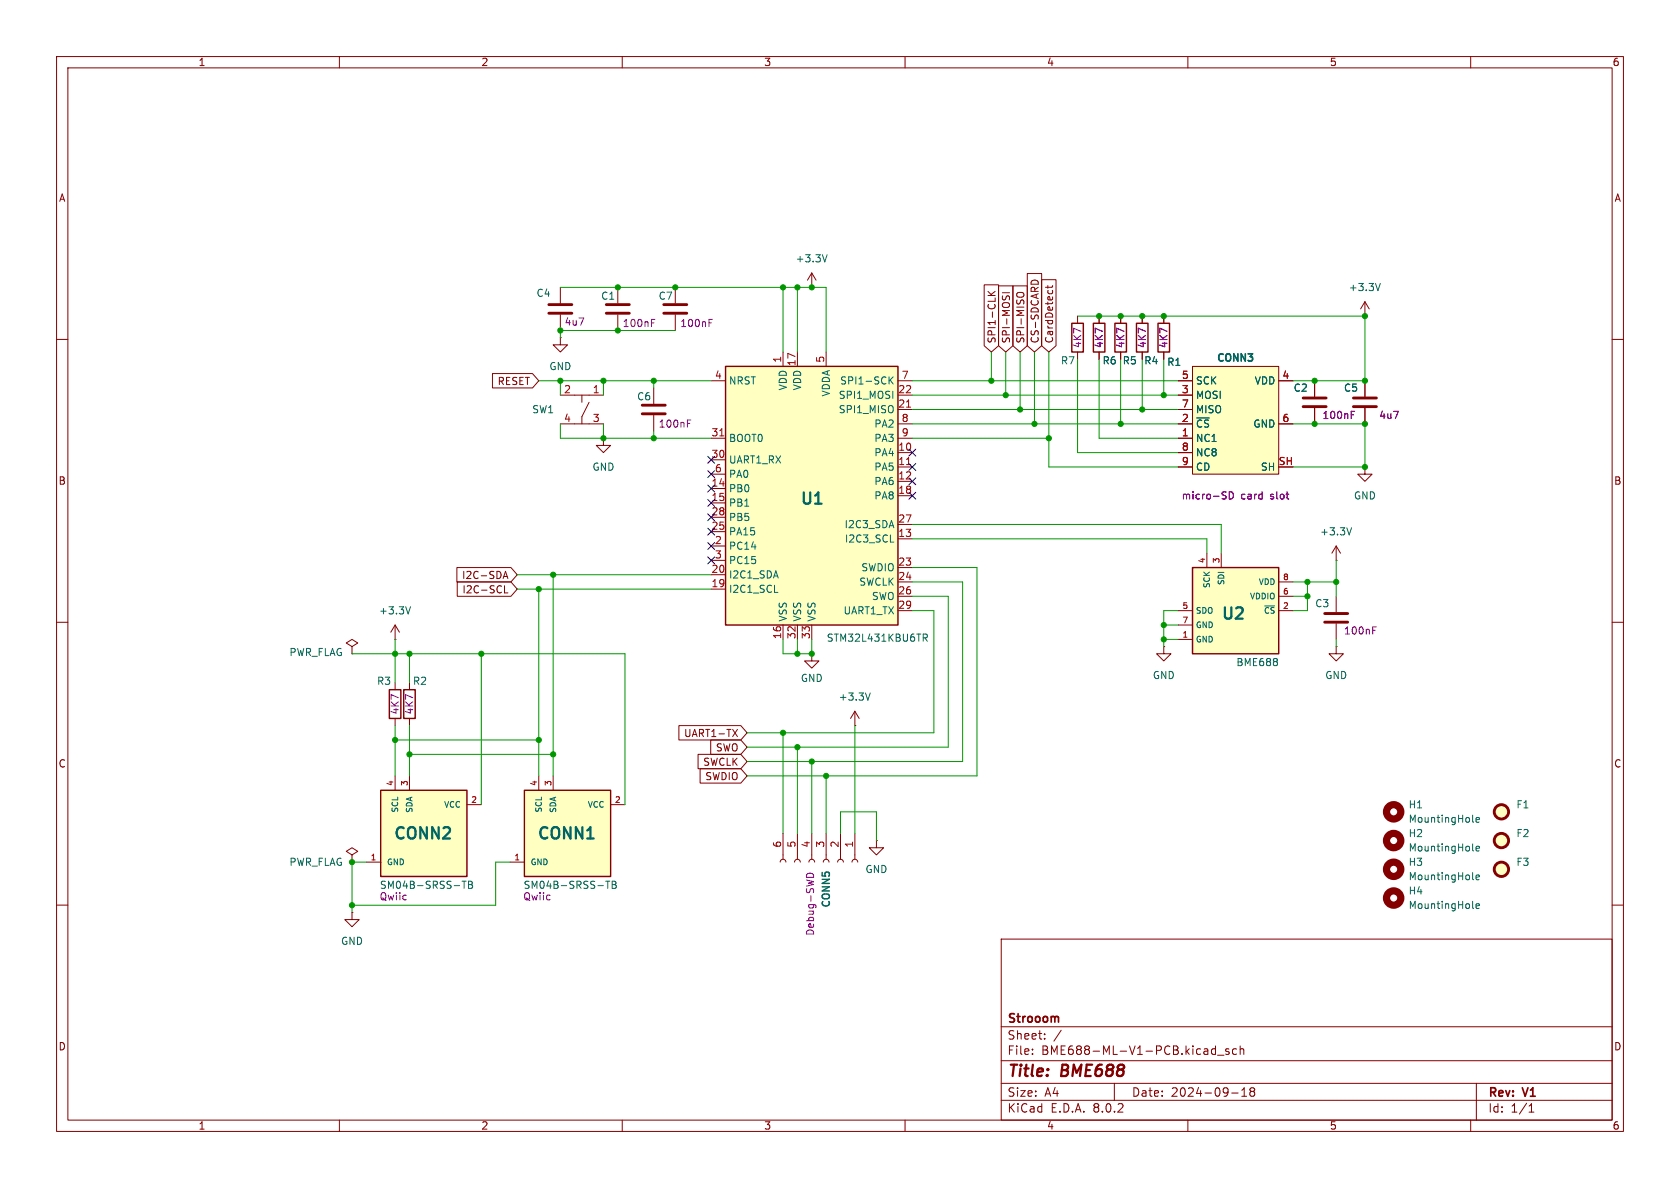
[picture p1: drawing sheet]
<svg xmlns="http://www.w3.org/2000/svg" width="297mm" height="210mm" viewBox="0 0 297 210" stroke-linecap="round" stroke-linejoin="round" font-family="sans-serif">
<g fill="none" stroke="#840000" stroke-width=".18">
<path d="M10 10h277v190h-277zM12 12h273v186h-273zM60 10v2M110 10v2M160 10v2M210 10v2M260 10v2M10 60h2M285 60h2M99.1 74.9h7.6M99.1 69.9h7.6M102.9 69.9v1.2"/>
<path d="M104.1 71.1l-1.2 2.6v1.2M10 110h2M69.8 113h.1M69.8 110.5l-.7 1.3M69.8 110.5v2.5M69.8 110.5l.8 1.3M285 110h2M72.4 120.7v1.2M72.4 127v1.3M10 160h2M285 160h2M177 166h108v32h-108z"/>
<path d="M60 198v2M110 198v2M160 198v2M177 194.5h108M177 191.5h108M177 187.5h108M177 181.5h108M182.5 186.3v.1M182.5 185.5v.1M184.7 183.6v.1M184.7 182.8v.1M187.6 182.1l-1.3 2"/>
<path d="M197 191.5v3M210 198v2M214.3 186.3h.6M214.3 185.5h.6M214.9 184.9v1.5M215.2 186.5h1.2M217.2 185.5l-.3-.1-.2 .2v.2l.5 .2v.3h-.5M217.7 193.2h1.2M218.6 185.5l-.4-.1-.3 .3v.4l.1 .2h.6M219.2 185.5l.3-.1 .3 .1 .1 .9M219.2 184.9v1.5M219.5 193.8h.9"/>
<path d="M219.5 192.7l.5-.4v1.5M221.2 192.9l-.2 .3v.3l.2 .3 .5-.1 .1-.2-.1-.4-.2-.2M221.2 192.9l-.2-.2 .2-.4 .5 .1 .1 .2-.3 .3M221.2 192.9h.3M260 198v2M261 191.5v6.5M270.3 196.6h.9M270.3 195.5l.4-.4v1.5"/>
</g>
<path d="M72.6 107.3l-.5 1.2" fill="none" stroke="#006464" stroke-width=".18"/>
<path d="M71.4 121.9h2v5.1h-2z" fill="none" stroke="#840000" stroke-width=".25"/>
<path d="M210.8 100.3h15.3v15.3h-15.3z" fill="#ffffc2"/>
<path d="M200.9 57.2h2v5h-2zM210.8 100.3h15.3v15.3h-15.3z" fill="none" stroke="#840000" stroke-width=".25"/>
<g fill="none" stroke="#840000" stroke-width=".18">
<path d="M143.5 50.8h.1M143.5 48.3l-.8 1.2M143.5 48.3v2.5M143.5 48.3l.8 1.2M201.9 55.9v1.3M115.6 68.6v2.8M115.6 73.4v2.8M201.9 62.2v1.3M232.4 67.3v2.8M232.4 72.1v2.8M213.4 97.8v2.5M215.9 97.8v2.5"/>
<path d="M143.5 115.6v1.2h1.3l-1.3 1.3-1.3-1.3h1.3M143.5 115.6h.1M208.3 113h2.5M208.3 108h2.5M208.3 110.5h2.5M226.1 108h2.5M226.1 105.4h2.5M226.1 102.9h2.5M154.9 148.6v1.3h1.3l-1.3 1.2-1.2-1.2h1.2M154.9 148.6h.1"/>
</g>
<path d="M146.2 45l-.4 1.3M223.6 107.1h1.8M225.8 116.5v.3M225.8 117.1v.5" fill="none" stroke="#006464" stroke-width=".18"/>
<path d="M113.5 73.2h4.1M113.5 71.6h4.1M230.4 71.9h4M230.4 70.4h4" fill="none" stroke="#840000" stroke-width=".51"/>
<path d="M121.5 74.8h.5M121.5 74.2h.6M238.9 73.3h.4M238.9 72.7h.6" fill="none" stroke="#840084" stroke-width=".18"/>
<path d="M210.8 64.8h15.3v19h-15.3z" fill="#ffffc2"/>
<g fill="none" stroke="#840000" stroke-width=".18">
<path d="M205.7 55.9v1.3M241.3 55.9h.1M241.3 53.3l-.8 1.3M241.3 53.3v2.6M241.3 53.3l.8 1.3M205.7 62.2v1.3M208.3 77.5h2.5M208.3 74.9h2.5M208.3 69.9h2.5M208.3 67.3h2.5M208.3 72.4h2.5M210.8 64.8h15.3v19h-15.3z"/>
<path d="M226.1 74.9h2.5M226.1 67.3h2.5M241.3 67.3v2.8M241.3 72.1v2.8M208.3 80h2.5M208.3 82.6h2.5M62.2 114.3l1-.6-1-.7-1 .7 1 .6v1.3M62.2 115.6h.1M69.8 120.7v1.2M69.8 127v1.3"/>
</g>
<path d="M216.6 86.9l.2 .1M216.7 87.7l.1 .1-.1 .3M217.3 86.9a.64 .64 0 0 1 .8 .7 .64 .64 0 0 1-.8 .6z" fill="none" stroke="#840084" stroke-width=".18"/>
<path d="M204.7 57.2h2.1v5h-2.1zM68.8 121.9h2.1v5.1h-2.1z" fill="none" stroke="#840000" stroke-width=".25"/>
<path d="M244 50.1l-.4 1.3" fill="none" stroke="#006464" stroke-width=".18"/>
<path d="M239.3 71.9h4M239.3 70.4h4" fill="none" stroke="#840000" stroke-width=".51"/>
<path d="M128.3 64.8h30.4v45.7h-30.4z" fill="#ffffc2"/>
<path d="M193.3 57.2h2v5h-2zM128.3 64.8h30.4v45.7h-30.4z" fill="none" stroke="#840000" stroke-width=".25"/>
<g fill="none" stroke="#840000" stroke-width=".18">
<path d="M99.1 59.7v1.3h1.2l-1.2 1.2-1.3-1.2h1.3M99.1 59.7h.1M119.4 50.8v2.8M119.4 55.6v2.8M194.3 55.9v1.3M125.7 77.5h2.6M125.7 67.3h2.6M138.4 62.2v2.6M141 62.2v2.6M146 62.2v2.6M158.7 72.4h2.6M158.7 69.9h2.6"/>
<path d="M158.7 77.5h2.6M158.7 67.3h2.6M158.7 74.9h2.6M194.3 62.2v1.3M125.7 86.4h2.6M125.7 88.9h2.6M125.7 96.5h2.6M125.7 94h2.6M125.7 91.4h2.6M125.7 99.1h2.6M125.7 81.3h2.6M125.7 83.8h2.6"/>
<path d="M158.7 80h2.6M158.7 82.6h2.6M158.7 85.1h2.6M158.7 95.3h2.6M158.7 87.6h2.6M158.7 92.7h2.6M125.7 104.1h2.6M125.7 101.6h2.6M138.4 110.5v2.5M141 110.5v2.5M143.5 110.5v2.5M158.7 100.3h2.6"/>
<path d="M158.7 102.9h2.6M158.7 105.4h2.6M158.7 108h2.6M151.1 128.3h.1M151.1 125.7l-.7 1.3M151.1 125.7v2.6M151.1 125.7l.8 1.3M137.9 152.4l.2-.4 .3-.1 .4 .1 .1 .4M138.4 147.3v4.6M140.5 152.4l.1-.4 .4-.1 .3 .1 .2 .4M141 147.3v4.6M143 152.4l.1-.4 .4-.1 .4 .1 .1 .4"/>
<path d="M143.5 147.3v4.6M145.5 152.4l.2-.4 .3-.1 .4 .1 .2 .4M146 147.3v4.6M148.1 152.4l.1-.4 .4-.1 .3 .1 .2 .4M148.6 147.3v4.6M150.6 152.4l.2-.4 .3-.1 .4 .1 .1 .4M151.1 147.3v4.6"/>
</g>
<path d="M127.2 77.1h.8M160.3 72h.7M160.3 82.1h.7" fill="none" stroke="#a90000" stroke-width=".18"/>
<path d="M157.2 66.6v1.3M157.4 67.2l.5 .7M157.9 66.6l-.7 .7M157.4 95.8h.6M136.9 104.7h.6M163.2 112.1h.5l.2 .2-.1 .4-.6 .1M163.5 112.8l.4 .6M153.9 122.5l-.5 1.3" fill="none" stroke="#006464" stroke-width=".18"/>
<path d="M125.3 57.1h.5M125.3 56.5h.6M142.6 155.1a.64 .64 0 0 1 .6-.8 .64 .64 0 0 1 .6 .8" fill="none" stroke="#840084" stroke-width=".18"/>
<path d="M117.3 55.4h4.1M117.3 53.8h4.1" fill="none" stroke="#840000" stroke-width=".51"/>
<path d="M67.3 139.7h15.2v15.2h-15.2z" fill="#ffffc2"/>
<path d="M189.5 57.2h2v5h-2zM197.1 57.2h2v5h-2zM67.3 139.7h15.2v15.2h-15.2z" fill="none" stroke="#840000" stroke-width=".25"/>
<g fill="none" stroke="#840000" stroke-width=".18">
<path d="M99.1 50.8v2.8M99.1 55.6v2.8M190.5 55.9v1.3M198.1 55.9v1.3M106.7 77.5v1.2h1.2l-1.2 1.3-1.3-1.3h1.3M106.7 77.5h.1M190.5 62.2v1.3M198.1 62.2v1.3M69.8 137.2v2.5M72.4 137.2v2.5M62.2 151.1l1-.6-1-.6-1 .6 1 .6v1.3M62.2 152.4h.1"/>
<path d="M64.8 152.4h2.5M82.5 142.2h2.6M62.2 161.3v1.3h1.3l-1.3 1.2-1.2-1.2h1.2M62.2 161.3h.1"/>
</g>
<path d="M81.7 155.8h.7M82 155.8v1.2M82.8 155.8h.5l.2 .2-.2 .4 .2 .1 .1 .3-.3 .2h-.5zM82.8 156.4h.5" fill="none" stroke="#006464" stroke-width=".18"/>
<path d="M97 55.4h4.1M97 53.8h4.1" fill="none" stroke="#840000" stroke-width=".51"/>
<path d="M92.7 139.7h15.2v15.2h-15.2z" fill="#ffffc2"/>
<path d="M92.7 139.7h15.2v15.2h-15.2z" fill="none" stroke="#840000" stroke-width=".25"/>
<g fill="none" stroke="#840000" stroke-width=".18">
<path d="M109.2 50.8v2.8M109.2 55.6v2.8M174 50.4h2.5v10.7l-1.2 1.1-1.3-1.1zM174.7 52.2h1.2M174.7 51.5l.7 .7M175.9 51.5l-.7 .6M176.5 50.5h2.6v10.6l-1.3 1.1-1.3-1.1zM177.2 51.8h1.3M177.3 52.3l-.1 .2M177.9 52.4l.2-.1 .3 .1M179.1 50.5h2.5v10.6l-1.3 1.1-1.2-1.1zM179.8 52.4l-.1-.2a.43 .43 0 0 1 .5-.5h.4a.42 .42 0 0 1 .4 .2 .42 .42 0 0 1-.1 .5"/>
<path d="M181.6 48.4h2.6v12.7l-1.3 1.1-1.3-1.1zM182.3 49.8l.5-.3 .7 .3M184.1 49.4h2.6v11.7l-1.3 1.1-1.3-1.1zM185.2 50.5v.5M186.1 50.5l-.2 .3h-1.1M194.3 55.9v1.3M198.1 55.9v1.3M201.9 55.9v1.3M205.7 55.9v1.3M87.1 66h7l1.1 1.3-1.1 1.3h-7zM194.3 62.2v1.3M198.1 62.2v1.3"/>
<path d="M201.9 62.2v1.3M205.7 62.2v1.3M208.3 77.5h2.5M208.3 74.9h2.5M208.3 69.9h2.5M208.3 67.3h2.5M208.3 72.4h2.5M226.1 74.9h2.5M226.1 67.3h2.5M232.4 67.3v2.8M232.4 72.1v2.8M241.3 67.3v2.8"/>
<path d="M241.3 72.1v2.8M208.3 80h2.5M208.3 82.6h2.5M236.2 99.1h.1M236.2 96.5l-.7 1.3M236.2 96.5v2.6M236.2 96.5l.8 1.3M241.3 82.6v1.2h1.3l-1.3 1.3-1.3-1.3h1.3M241.3 82.6h.1M80.8 100.3h9.5l1.1 1.3-1.1 1.3h-9.5zM80.8 102.9h9.5l1.1 1.2-1.1 1.3h-9.5zM88.9 102.3l.5-1.3 .4 1.3"/>
<path d="M89.1 101.9h.6M89.2 103.5v1.3h.6M205.7 114.3v1.3h1.3l-1.3 1.2-1.2-1.2h1.2M205.7 114.3h.1M236.2 114.3v1.3h1.3l-1.3 1.2-1.3-1.2h1.3M236.2 114.3h.1M236.2 105.4v2.8M236.2 110.2v2.8M95.2 137.2v2.5M97.8 137.2v2.5M120 128.3h11l1.1 1.2-1.1 1.3h-11zM123.4 133.3h7.6l1.1 1.3-1.1 1.3h-7.6z"/>
<path d="M123.8 135.9h7.2l1.1 1.3-1.1 1.2h-7.2zM125.6 130.8h5.4l1.1 1.3-1.1 1.3h-5.4zM129.5 128.9l.9 1.3M130.4 128.9l-.9 1.3M90.2 152.4h2.5M107.9 142.2h2.6"/>
</g>
<g fill="none" stroke="#006464" stroke-width=".18">
<path d="M238.9 93.3l-.4 1.3M107.1 155.8h.7M107.4 155.8v1.2M108.2 155.8h.5l.2 .2-.2 .4 .2 .1 .1 .3-.3 .2h-.5zM108.2 156.4h.5M260.3 150.3l.2 .1M260.3 155.3l.2 .2M260.3 145.2l.2 .2M260.9 150l.6-.1v-.2l-.4-.1-.2 .2 .1 .6h.5M260.9 144.9l.6-.1v-.2l-.4-.1-.2 .2 .1 .6h.5M260.9 155.1l.6-.1v-.3h-.4l-.2 .2 .1 .6h.5M260.3 160.4l.2 .2"/>
<path d="M260.9 160.2l.6-.1v-.3h-.4l-.2 .1 .1 .6h.5"/>
</g>
<g fill="none" stroke="#840000" stroke-width=".51">
<path d="M107.2 55.4h4.1M107.2 53.8h4.1M234.2 110h4.1M234.2 108.5h4.1"/>
<circle cx="265.4" cy="148.6" r="1.27"/>
<circle cx="265.4" cy="153.7" r="1.27"/>
<circle cx="265.4" cy="143.5" r="1.27"/>
</g>
<path d="M115.2 57.1h.4M115.2 56.5h.6M238.9 73.3h.4M238.9 72.7h.6M216.6 86.9l.2 .1M216.7 87.7l.1 .1-.1 .3M217.3 86.9a.64 .64 0 0 1 .8 .7 .64 .64 0 0 1-.8 .6zM242.7 111.4h.4M242.7 110.8h.6" fill="none" stroke="#840084" stroke-width=".18"/>
<g fill="#ffffc2" stroke="#ffffc2" stroke-width=".18">
<circle cx="265.4" cy="143.5" r="1.27"/>
<circle cx="265.4" cy="153.7" r="1.27"/>
<circle cx="265.4" cy="148.6" r="1.27"/>
</g>
<g fill="none" stroke="#840000" stroke-width="1.3">
<circle cx="246.4" cy="153.7" r="1.27"/>
<circle cx="246.4" cy="158.7" r="1.27"/>
<circle cx="246.4" cy="143.5" r="1.27"/>
<circle cx="246.4" cy="148.6" r="1.27"/>
</g>
<g fill="none" stroke="#009600" stroke-width=".18">
<path d="M99.1 50.8h46.9v11.4M119.4 58.4h-20.3v1.3M138.4 50.8v11.4M141 50.8v11.4M190.5 55.9h50.8v11.4h-12.7M95.2 67.3h30.5M99.1 74.9v2.6h26.6M99.1 67.3v2.6M106.7 67.3v2.6M106.7 74.9v2.6M115.6 67.3v1.3M115.6 76.2v1.3"/>
<path d="M161.3 77.5h24.1M161.3 67.3h47M161.3 69.9h47M161.3 72.4h47M161.3 74.9h47M175.3 62.2v5.1M177.8 62.2v7.7M180.3 62.2v10.2M182.9 62.2v12.7M185.4 62.2v20.4h22.9M190.5 63.5v16.5h17.8M194.3 63.5v14h14"/>
<path d="M198.1 63.5v11.4M201.9 63.5v8.9M205.7 63.5v6.4M228.6 74.9h12.7v7.7h-12.7M161.3 95.3h52.1v2.5M161.3 92.7h54.6v5.1M236.2 99.1v6.3M62.2 115.6h48.3v26.6M69.8 113v7.7M72.4 115.6v5.1M85.1 115.6v26.6M91.4 104.1h34.3"/>
<path d="M91.4 101.6h34.3M95.2 104.1v33.1M97.8 101.6v35.6M138.4 113v2.6h5.1v-2.6M141 113v2.6M161.3 108h3.8v21.5h-33M161.3 105.4h6.3v26.7h-35.5M161.3 100.3h11.4v36.9h-40.6M161.3 102.9h8.9v31.7h-38.1M205.7 113h2.6M205.7 110.5h2.6M208.3 108h-2.6v6.3"/>
<path d="M228.6 105.4h2.5M228.6 102.9h7.6M231.1 102.9v5.1h-2.5M236.2 113v1.3M69.8 128.3v8.9M69.8 130.8h25.4M72.4 128.3v8.9M72.4 133.4h25.4M138.4 129.5v17.8M141 132.1v15.2M143.5 134.6v12.7M146 137.2v10.1"/>
<path d="M151.1 128.3v19M64.8 152.4h-2.6v8.9M90.2 152.4h-2.6v7.6h-25.4M148.6 147.3v-3.8h6.3v5.1"/>
</g>
<g fill="none" stroke="#000084" stroke-width=".18">
<path d="M160.7 79.4l1.2 1.2M161.9 79.4l-1.2 1.2M125.1 90.8l1.2 1.2M125.1 80.7l1.2 1.2M125.1 88.3l1.2 1.2M125.1 85.8l1.2 1.2M125.1 93.4l1.2 1.2M125.1 98.5l1.2 1.2M125.1 83.2l1.2 1.2M125.1 95.9l1.2 1.2M126.3 90.8l-1.2 1.2M126.3 80.7l-1.2 1.2"/>
<path d="M126.3 88.3l-1.2 1.2M126.3 85.8l-1.2 1.2M126.3 93.4l-1.2 1.2M126.3 98.5l-1.2 1.2M126.3 83.2l-1.2 1.2M126.3 95.9l-1.2 1.2M160.7 81.9l1.2 1.3M160.7 84.5l1.2 1.2M160.7 87l1.2 1.2M161.9 81.9l-1.2 1.3M161.9 84.5l-1.2 1.2M161.9 87l-1.2 1.2"/>
</g>
<g fill="#009600" stroke="#009600" stroke-width=".18">
<circle cx="138.4" cy="50.8" r=".46"/>
<circle cx="141" cy="50.8" r=".46"/>
<circle cx="119.4" cy="50.8" r=".46"/>
<circle cx="143.5" cy="50.8" r=".46"/>
<circle cx="99.1" cy="58.4" r=".46"/>
<circle cx="115.6" cy="77.5" r=".46"/>
<circle cx="106.7" cy="67.3" r=".46"/>
<circle cx="99.1" cy="67.3" r=".46"/>
<circle cx="115.6" cy="67.3" r=".46"/>
<circle cx="106.7" cy="77.5" r=".46"/>
<circle cx="109.2" cy="50.8" r=".46"/>
<circle cx="109.2" cy="58.4" r=".46"/>
<circle cx="69.8" cy="130.8" r=".46"/>
<circle cx="97.8" cy="101.6" r=".46"/>
<circle cx="97.8" cy="133.4" r=".46"/>
<circle cx="95.2" cy="104.1" r=".46"/>
<circle cx="95.2" cy="130.8" r=".46"/>
<circle cx="141" cy="115.6" r=".46"/>
<circle cx="143.5" cy="115.6" r=".46"/>
<circle cx="146" cy="137.2" r=".46"/>
<circle cx="138.4" cy="129.5" r=".46"/>
<circle cx="141" cy="132.1" r=".46"/>
<circle cx="143.5" cy="134.6" r=".46"/>
<circle cx="85.1" cy="115.6" r=".46"/>
<circle cx="72.4" cy="115.6" r=".46"/>
<circle cx="72.4" cy="133.4" r=".46"/>
<circle cx="62.2" cy="160" r=".46"/>
<circle cx="62.2" cy="152.4" r=".46"/>
<circle cx="69.8" cy="115.6" r=".46"/>
<circle cx="182.9" cy="74.9" r=".46"/>
<circle cx="177.8" cy="69.9" r=".46"/>
<circle cx="241.3" cy="67.3" r=".46"/>
<circle cx="232.4" cy="74.9" r=".46"/>
<circle cx="241.3" cy="74.9" r=".46"/>
<circle cx="232.4" cy="67.3" r=".46"/>
<circle cx="241.3" cy="55.9" r=".46"/>
<circle cx="241.3" cy="82.6" r=".46"/>
<circle cx="231.1" cy="105.4" r=".46"/>
<circle cx="231.1" cy="102.9" r=".46"/>
<circle cx="236.2" cy="102.9" r=".46"/>
<circle cx="205.7" cy="113" r=".46"/>
<circle cx="205.7" cy="110.5" r=".46"/>
<circle cx="198.1" cy="74.9" r=".46"/>
<circle cx="205.7" cy="69.9" r=".46"/>
<circle cx="201.9" cy="72.4" r=".46"/>
<circle cx="175.3" cy="67.3" r=".46"/>
<circle cx="180.3" cy="72.4" r=".46"/>
<circle cx="185.4" cy="77.5" r=".46"/>
<circle cx="194.3" cy="55.9" r=".46"/>
<circle cx="198.1" cy="55.9" r=".46"/>
<circle cx="201.9" cy="55.9" r=".46"/>
<circle cx="205.7" cy="55.9" r=".46"/>
</g>
<g font-size="2.8" fill="#006464">
<text x="141.2" y="89.7">U1</text>
<text x="215.7" y="110.1">U2</text>
<text x="69.3" y="148.9">CONN2</text>
<text x="94.7" y="148.9">CONN1</text>
</g>
<g font-size="2.8" fill="#840000">
<text x="178" y="190.9">Title:</text>
<text x="187.7" y="190.9">BME688</text>
</g>
<g font-size="2.1" fill="#840000">
<text x="178" y="184">Sheet:</text>
<text x="178" y="181.2">Strooom</text>
<text x="178" y="186.7">File:</text>
<text x="184.1" y="186.7">BME688-ML-V1-PCB.kicad_sch</text>
<text x="178" y="196.9">KiCad</text>
<text x="178" y="194.1">Size:</text>
<text x="184.7" y="194.1">A4</text>
<text x="185.7" y="196.9">E.D.A.</text>
<text x="193.3" y="196.9">8.0.2</text>
<text x="200" y="194.1">Date:</text>
<text x="207" y="194.1">2024-09-18</text>
<text x="263" y="194.3">Rev:</text>
<text x="263" y="196.9">Id:</text>
<text x="267.1" y="196.9">1/1</text>
<text x="269.4" y="194.3">V1</text>
</g>
<g font-size="1.8" fill="#840000">
<text x="35" y="11.9">1</text>
<text x="85" y="11.9">2</text>
<text x="135" y="11.9">3</text>
<text x="185" y="11.9">4</text>
<text x="235" y="11.9">5</text>
<text x="285" y="11.9">6</text>
<text x="10.3" y="35.9">A</text>
<text x="285.3" y="35.9">A</text>
<text x="176.2" y="60.8" transform="rotate(-90 176.2 60.8)">SPI1-CLK</text>
<text x="178.8" y="60.8" transform="rotate(-90 178.8 60.8)">SPI-MOSI</text>
<text x="181.3" y="60.8" transform="rotate(-90 181.3 60.8)">SPI-MISO</text>
<text x="183.8" y="60.8" transform="rotate(-90 183.8 60.8)">CS-SDCARD</text>
<text x="186.4" y="60.8" transform="rotate(-90 186.4 60.8)">CardDetect</text>
<text x="87.9" y="68.3">RESET</text>
<text x="10.3" y="85.9">B</text>
<text x="285.3" y="85.9">B</text>
<text x="81.6" y="102.6">I2C-SDA</text>
<text x="81.6" y="105.1">I2C-SCL</text>
<text x="120.8" y="130.5">UART1-TX</text>
<text x="10.3" y="135.9">C</text>
<text x="124.2" y="135.6">SWCLK</text>
<text x="126.5" y="133">SWO</text>
<text x="285.3" y="135.9">C</text>
<text x="124.6" y="138.1">SWDIO</text>
<text x="10.3" y="185.9">D</text>
<text x="285.3" y="185.9">D</text>
<text x="35" y="199.9">1</text>
<text x="85" y="199.9">2</text>
<text x="135" y="199.9">3</text>
<text x="185" y="199.9">4</text>
<text x="235" y="199.9">5</text>
<text x="285" y="199.9">6</text>
</g>
<g font-size="1.8" fill="#006464">
<text x="140.6" y="46.6">+3.3V</text>
<text x="94.8" y="52.7">C4</text>
<text x="106.2" y="53.2">C1</text>
<text x="116.3" y="53.2">C7</text>
<text x="238.4" y="51.7">+3.3V</text>
<text x="97" y="65.6">GND</text>
<text x="187.5" y="64.6">R7</text>
<text x="194.8" y="64.6">R6</text>
<text x="198.4" y="64.6">R5</text>
<text x="202.2" y="64.6">R4</text>
<text x="206.3" y="64.9">R1</text>
<text x="215" y="64.3">CONN3</text>
<text x="112.5" y="71">C6</text>
<text x="128.8" y="68.2">NRST</text>
<text x="139.3" y="69.1" transform="rotate(-90 139.3 69.1)">VDD</text>
<text x="141.8" y="69.1" transform="rotate(-90 141.8 69.1)">VDD</text>
<text x="146.9" y="70.2" transform="rotate(-90 146.9 70.2)">VDDA</text>
<text x="148.2" y="70.7">SPI1_MOSI</text>
<text x="148.4" y="68.2">SPI1-SCK</text>
<text x="211.3" y="70.7">MOSI</text>
<text x="211.3" y="68.2">SCK</text>
<text x="221.7" y="68.2">VDD</text>
<text x="228.6" y="69.4">C2</text>
<text x="237.5" y="69.4">C5</text>
<text x="94" y="73.3">SW1</text>
<text x="148.2" y="73.3">SPI1_MISO</text>
<text x="154.5" y="75.8">PA2</text>
<text x="211.3" y="75.8">~{CS}</text>
<text x="211.3" y="73.3">MISO</text>
<text x="221.5" y="75.8">GND</text>
<text x="104.6" y="83.4">GND</text>
<text x="128.8" y="82.1">UART1_RX</text>
<text x="128.8" y="78.3">BOOT0</text>
<text x="154.5" y="80.9">PA4</text>
<text x="154.5" y="83.4">PA5</text>
<text x="154.5" y="78.3">PA3</text>
<text x="211.3" y="78.3">NC1</text>
<text x="211.3" y="80.9">NC8</text>
<text x="211.3" y="83.4">CD</text>
<text x="222.8" y="83.4">SH</text>
<text x="128.8" y="87.2">PB0</text>
<text x="128.8" y="89.8">PB1</text>
<text x="128.8" y="84.7">PA0</text>
<text x="154.5" y="86">PA6</text>
<text x="154.5" y="88.5">PA8</text>
<text x="239.3" y="88.5">GND</text>
<text x="128.8" y="94.8">PA15</text>
<text x="128.8" y="92.3">PB5</text>
<text x="149.2" y="93.6">I2C3_SDA</text>
<text x="233.3" y="94.8">+3.3V</text>
<text x="128.8" y="97.4">PC14</text>
<text x="128.8" y="99.9">PC15</text>
<text x="149.3" y="96.1">I2C3_SCL</text>
<text x="152.2" y="101.2">SWDIO</text>
<text x="128.8" y="105">I2C1_SCL</text>
<text x="128.8" y="102.5">I2C1_SDA</text>
<text x="151.8" y="103.7">SWCLK</text>
<text x="154" y="106.3">SWO</text>
<text x="232.4" y="107.5">C3</text>
<text x="66.9" y="108.8">+3.3V</text>
<text x="139.3" y="110" transform="rotate(-90 139.3 110)">VSS</text>
<text x="141.8" y="110" transform="rotate(-90 141.8 110)">VSS</text>
<text x="144.4" y="110" transform="rotate(-90 144.4 110)">VSS</text>
<text x="146.1" y="113.6">STM32L431KBU6TR</text>
<text x="149" y="108.8">UART1_TX</text>
<text x="51.1" y="116.2">PWR_FLAG</text>
<text x="218.5" y="118">BME688</text>
<text x="66.6" y="121.3">R3</text>
<text x="72.9" y="121.3">R2</text>
<text x="141.5" y="120.8">GND</text>
<text x="148.2" y="124.1">+3.3V</text>
<text x="203.7" y="120.2">GND</text>
<text x="234.2" y="120.2">GND</text>
<text x="248.9" y="143.1">H1</text>
<text x="268" y="143.1">F1</text>
<text x="248.9" y="148.2">H2</text>
<text x="248.9" y="145.6">MountingHole</text>
<text x="268" y="148.2">F2</text>
<text x="51.1" y="153.3">PWR_FLAG</text>
<text x="152.9" y="154.5">GND</text>
<text x="248.9" y="150.7">MountingHole</text>
<text x="248.9" y="153.3">H3</text>
<text x="248.9" y="155.8">MountingHole</text>
<text x="268" y="153.3">F3</text>
<text x="67.1" y="157.3">SM04B-SRSS-TB</text>
<text x="92.5" y="157.3">SM04B-SRSS-TB</text>
<text x="147.1" y="160.6" transform="rotate(-90 147.1 160.6)">CONN5</text>
<text x="248.9" y="158.3">H4</text>
<text x="248.9" y="160.9">MountingHole</text>
<text x="60.2" y="167.2">GND</text>
</g>
<g font-size="1.8" fill="#840084">
<text x="99.7" y="57.8">4u7</text>
<text x="110" y="58">100nF</text>
<text x="120.2" y="58">100nF</text>
<text x="191.4" y="61.6" transform="rotate(-90 191.4 61.6)">4K7</text>
<text x="195.2" y="61.6" transform="rotate(-90 195.2 61.6)">4K7</text>
<text x="199" y="61.6" transform="rotate(-90 199 61.6)">4K7</text>
<text x="202.8" y="61.6" transform="rotate(-90 202.8 61.6)">4K7</text>
<text x="206.6" y="61.6" transform="rotate(-90 206.6 61.6)">4K7</text>
<text x="116.3" y="75.8">100nF</text>
<text x="233.7" y="74.3">100nF</text>
<text x="243.7" y="74.3">4u7</text>
<text x="208.8" y="88.5">micro-SD</text>
<text x="219.4" y="88.5">card</text>
<text x="224.7" y="88.5">slot</text>
<text x="237.5" y="112.4">100nF</text>
<text x="70.7" y="126.4" transform="rotate(-90 70.7 126.4)">4K7</text>
<text x="73.3" y="126.4" transform="rotate(-90 73.3 126.4)">4K7</text>
<text x="67" y="159.4">Qwiic</text>
<text x="92.4" y="159.4">Qwiic</text>
<text x="144.1" y="165.5" transform="rotate(-90 144.1 165.5)">Debug-SWD</text>
</g>
<g font-size="1.8" fill="#a90000">
<text x="138.2" y="64.2" transform="rotate(-90 138.2 64.2)">1</text>
<text x="140.7" y="64.8" transform="rotate(-90 140.7 64.8)">17</text>
<text x="145.8" y="64.2" transform="rotate(-90 145.8 64.2)">5</text>
<text x="99.6" y="69.6">2</text>
<text x="104.7" y="69.6">1</text>
<text x="126.3" y="67.1">4</text>
<text x="158.7" y="69.6">22</text>
<text x="159.3" y="67.1">7</text>
<text x="208.8" y="69.6">3</text>
<text x="208.8" y="67.1">5</text>
<text x="226.6" y="67.1">4</text>
<text x="99.6" y="74.7">4</text>
<text x="104.7" y="74.7">3</text>
<text x="125.7" y="77.2">31</text>
<text x="158.7" y="72.1">21</text>
<text x="159.3" y="74.7">8</text>
<text x="159.3" y="77.2">9</text>
<text x="208.8" y="77.2">1</text>
<text x="208.8" y="74.7">2</text>
<text x="208.8" y="72.1">7</text>
<text x="226.6" y="74.7">6</text>
<text x="125.7" y="81">30</text>
<text x="126.3" y="83.6">6</text>
<text x="158.7" y="79.8">10</text>
<text x="158.7" y="82.3">11</text>
<text x="208.8" y="79.8">8</text>
<text x="208.8" y="82.3">9</text>
<text x="226" y="82.3">SH</text>
<text x="125.7" y="86.1">14</text>
<text x="125.7" y="88.6">15</text>
<text x="158.7" y="84.8">12</text>
<text x="158.7" y="87.4">18</text>
<text x="125.7" y="93.7">25</text>
<text x="125.7" y="91.2">28</text>
<text x="158.7" y="95">13</text>
<text x="158.7" y="92.5">27</text>
<text x="125.7" y="101.3">20</text>
<text x="126.3" y="96.3">2</text>
<text x="126.3" y="98.8">3</text>
<text x="158.7" y="100.1">23</text>
<text x="125.7" y="103.9">19</text>
<text x="158.7" y="102.6">24</text>
<text x="158.7" y="105.2">26</text>
<text x="158.7" y="107.7">29</text>
<text x="138.2" y="113.1" transform="rotate(-90 138.2 113.1)">16</text>
<text x="140.7" y="113.1" transform="rotate(-90 140.7 113.1)">32</text>
<text x="143.3" y="113.1" transform="rotate(-90 143.3 113.1)">33</text>
<text x="138.2" y="149.9" transform="rotate(-90 138.2 149.9)">6</text>
<text x="140.7" y="149.9" transform="rotate(-90 140.7 149.9)">5</text>
<text x="143.3" y="149.9" transform="rotate(-90 143.3 149.9)">4</text>
<text x="145.8" y="149.9" transform="rotate(-90 145.8 149.9)">3</text>
<text x="148.3" y="149.9" transform="rotate(-90 148.3 149.9)">2</text>
<text x="150.9" y="149.9" transform="rotate(-90 150.9 149.9)">1</text>
</g>
<g font-size="1.4" fill="#a90000">
<text x="213.1" y="99.7" transform="rotate(-90 213.1 99.7)">4</text>
<text x="215.6" y="99.7" transform="rotate(-90 215.6 99.7)">3</text>
<text x="208.9" y="107.7">5</text>
<text x="226.7" y="107.7">2</text>
<text x="226.7" y="105.2">6</text>
<text x="226.7" y="102.6">8</text>
<text x="208.9" y="112.8">1</text>
<text x="208.9" y="110.2">7</text>
<text x="69.6" y="139" transform="rotate(-90 69.6 139)">4</text>
<text x="72.1" y="139" transform="rotate(-90 72.1 139)">3</text>
<text x="83.2" y="142">2</text>
<text x="95" y="139" transform="rotate(-90 95 139)">4</text>
<text x="97.5" y="139" transform="rotate(-90 97.5 139)">3</text>
<text x="108.6" y="142">2</text>
<text x="65.4" y="152.1">1</text>
<text x="90.8" y="152.1">1</text>
</g>
<g font-size="1.4" fill="#006464">
<text x="214.1" y="104.1" transform="rotate(-90 214.1 104.1)">SCK</text>
<text x="216.6" y="103.6" transform="rotate(-90 216.6 103.6)">SDI</text>
<text x="220.8" y="106.1">VDDIO</text>
<text x="222.4" y="103.6">VDD</text>
<text x="211.3" y="113.8">GND</text>
<text x="211.3" y="108.7">SDO</text>
<text x="211.3" y="111.2">GND</text>
<text x="223.3" y="108.7">~{CS}</text>
<text x="70.6" y="143.8" transform="rotate(-90 70.6 143.8)">SCL</text>
<text x="73.1" y="143.8" transform="rotate(-90 73.1 143.8)">SDA</text>
<text x="78.4" y="143">VCC</text>
<text x="96" y="143.8" transform="rotate(-90 96 143.8)">SCL</text>
<text x="98.5" y="143.8" transform="rotate(-90 98.5 143.8)">SDA</text>
<text x="103.8" y="143">VCC</text>
<text x="68.3" y="153.1">GND</text>
<text x="93.7" y="153.1">GND</text>
</g>
</svg>
